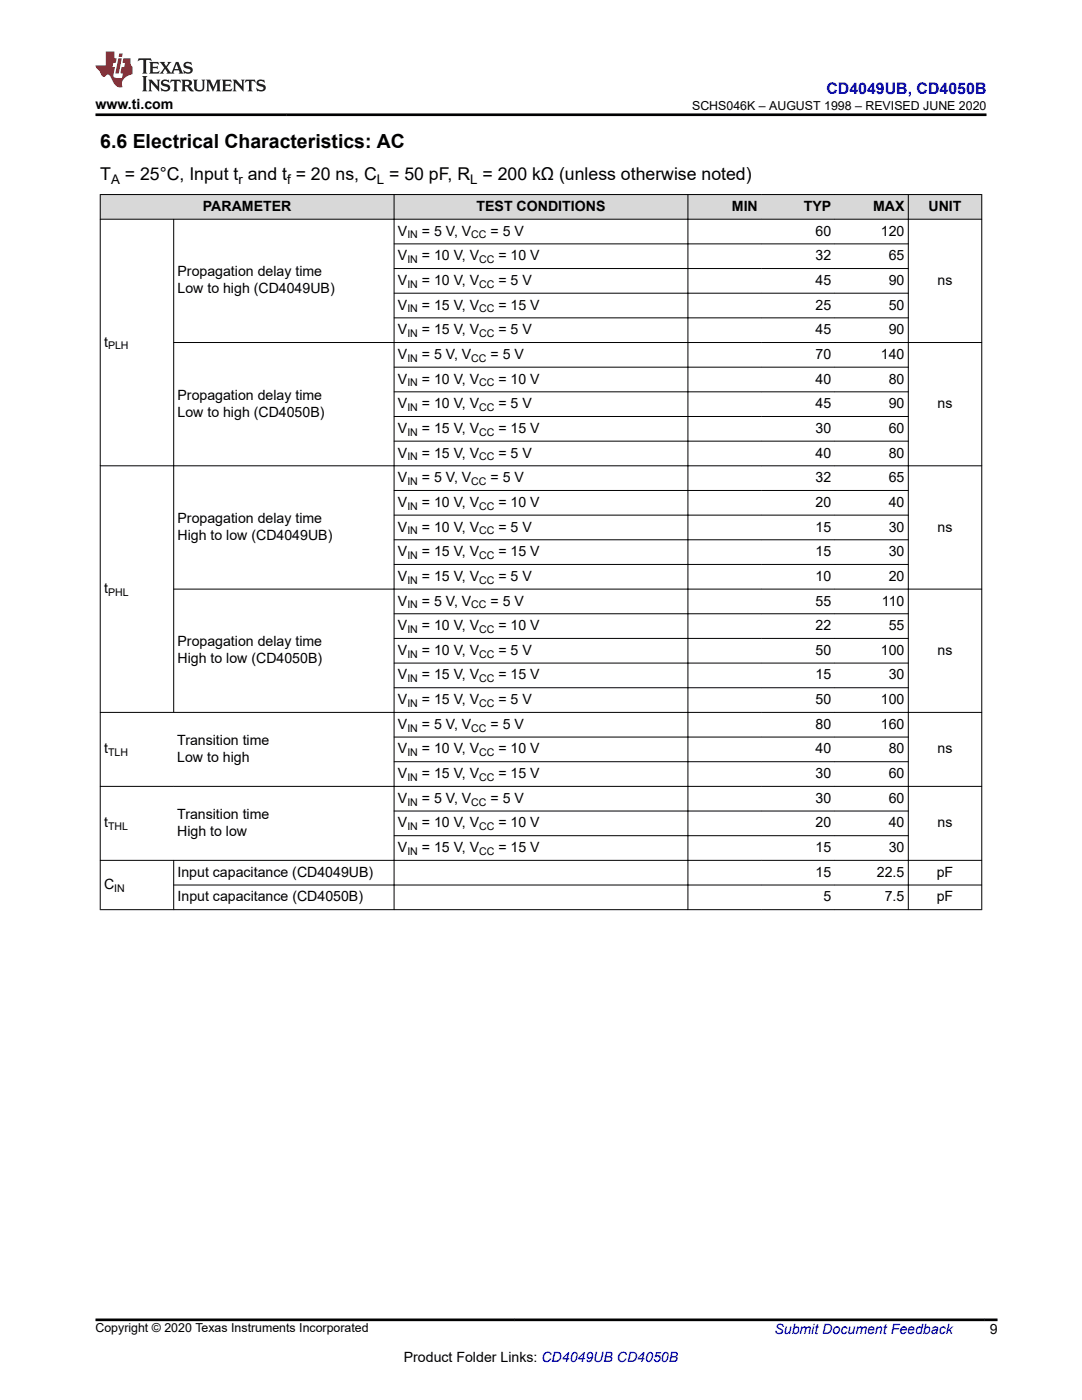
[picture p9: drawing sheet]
<svg xmlns="http://www.w3.org/2000/svg" width="216mm" height="279mm" viewBox="0 0 216 279" stroke-linecap="round" stroke-linejoin="round" font-family="sans-serif">
<g fill="#d8d8d8">
<path d="M20 38.8h175.9v5h-175.9z" fill-rule="evenodd"/>
<path d="M20.1 38.9h58.5v4.8h-58.5z" fill-rule="evenodd"/>
<path d="M78.7 38.9h58.5v4.8h-58.5z" fill-rule="evenodd"/>
<path d="M137.3 38.9h14.6v4.8h-14.6z" fill-rule="evenodd"/>
<path d="M151.9 38.9h14.7v4.8h-14.7z" fill-rule="evenodd"/>
<path d="M166.6 38.9h14.6v4.8h-14.6z" fill-rule="evenodd"/>
<path d="M181.3 38.9h14.5v4.8h-14.5z" fill-rule="evenodd"/>
</g>
<g fill="none" stroke="#000" stroke-width=".2">
<path d="M19.9 38.8h176.1M20 38.8v142.8M78.6 38.8v142.8M137.3 38.8v142.8M181.2 38.8v142.8M195.9 38.8v142.8M19.9 43.8h176.1M34.7 43.7v98.5M78.6 48.7h102.7M78.6 53.6h102.7M78.6 58.5h102.7M34.6 68.4h161.4"/>
<path d="M78.6 63.4h102.7M78.6 73.3h102.7M78.6 78.2h102.7M78.6 83.1h102.7M78.6 88h102.7M78.6 97.9h102.7M196 93h-176.1M34.6 117.6h161.4M78.6 102.8h102.7M78.6 107.7h102.7M78.6 112.6h102.7M78.6 122.5h102.7"/>
<path d="M78.6 127.4h102.7M78.6 132.3h102.7M78.6 137.3h102.7M19.9 142.2h176.1M19.9 156.9h176.1M78.6 147.1h102.7M78.6 152h102.7M19.9 171.7h176.1M34.6 176.6h161.4M34.7 171.6v10M78.6 161.9h102.7M78.6 166.8h102.7"/>
<path d="M19.9 181.5h176.1"/>
</g>
<path d="M27.7 11.6l-.2 .6 .5-.2h.6v.1v2.2l-.2 .4h1l-.2-.4v-2.2v-.1h.5l.5 .2-.1-.6zM29.8 12.4l.2 .3v1.6l-.2 .4h1.9l.1-.6a1.08 1.08 0 0 1-1.3 .2v-.7h.6l.4 .2v-.7l-.4 .2h-.6v-.5l.2-.2a1 1 0 0 1 1 .3l-.1-.5zM31.8 12.4l1 1.1-1 1.2h.9l-.2-.2 .4-.8 .5 .8-.2 .2h1.6l-.2-.2 .1-.5h1l.1 .5-.1 .2h.9l-.2-.4-.8-1.9h-.5l-1 2.1-.8-1.1 .9-1h-.8l.2 .2-.5 .6-.3-.6 .1-.2zM35.2 12.8l.4 1h-.8zM36.8 12.5a.65 .65 0 0 0-.2 .7 .65 .65 0 0 0 .6 .5l.7 .1 .1 .3a.79 .79 0 0 1-.7 .4 .79 .79 0 0 1-.7-.5l.1 .7 .2-.1a.93 .93 0 0 0 1.1 0 .93 .93 0 0 0 .4-.9 1.46 1.46 0 0 0-1.2-.6l-.1-.3a1.09 1.09 0 0 1 1.2 .2l-.2-.6-.1 .1-.6-.2zM28.4 15.2l.2 .4v2.2l-.2 .4h1l-.2-.4v-2.2l.2-.4zM29.6 15.9l.2 .4v1.5l-.2 .4h.8l-.3-.4v-1.3l1.7 1.8v-2l.2-.4h-.8l.2 .2 .1 1.1-1.2-1.3zM32.3 16a.65 .65 0 0 0-.2 .8 .65 .65 0 0 0 .7 .4l.6 .2 .1 .2a.79 .79 0 0 1-.7 .4 .79 .79 0 0 1-.7-.5l.1 .7 .2-.1a.93 .93 0 0 0 1.1 .1 .93 .93 0 0 0 .4-1 1.46 1.46 0 0 0-1.2-.5l-.1-.4a1.09 1.09 0 0 1 1.2 .2l-.2-.6-.1 .1-.6-.1zM34.1 15.9l-.1 .6a.63 .63 0 0 1 .7-.3l.1 1.6-.3 .4h1l-.2-.4v-1.6a.66 .66 0 0 1 .8 .3l-.1-.6zM36.2 15.9l.2 .4v1.5l-.2 .4h.9l-.2-.2v-.7h.5l.1 .2a.79 .79 0 0 0 1.2 .6l-1-.9a.61 .61 0 0 0 .6-.6 .61 .61 0 0 0-.5-.7zM36.9 16.2h.2a.47 .47 0 0 1 .5 .1 .47 .47 0 0 1 .1 .5l-.2 .1-.6 .1zM38.5 15.9l.2 .2a2.27 2.27 0 0 0 .4 2 1.04 1.04 0 0 0 1.7-.7v-1.3l.2-.2h-.8l.2 .4v1.1a.6 .6 0 0 1-.6 .6 .6 .6 0 0 1-.6-.6v-1.1l.3-.4zM41.1 15.9l.2 .4v1.5l-.2 .4h.7l-.2-.4v-1.4l.9 1.9 .8-1.9v1.4l-.2 .4h1l-.3-.4v-1.5l.3-.4h-.8l-.7 1.5-.7-1.5zM44.3 15.9l.2 .4v1.5l-.2 .4h1.9l.1-.6a1.09 1.09 0 0 1-1.3 .2v-.7h.6l.4 .2v-.6l-.4 .2h-.6v-.6l.2-.1a1.01 1.01 0 0 1 1 .3l-.1-.6zM46.4 15.9l.3 .4v1.5l-.3 .4h.8l-.2-.4v-1.3l1.6 1.8v-2l.2-.4h-.7l.2 .2v1.1l-1.2-1.3zM49 15.9l-.1 .6a.63 .63 0 0 1 .8-.3v1.6l-.3 .4h1l-.2-.4v-1.6a.66 .66 0 0 1 .8 .3l-.1-.6zM51.4 16a.65 .65 0 0 0-.2 .8 .65 .65 0 0 0 .6 .4l.6 .2 .2 .2a.79 .79 0 0 1-.8 .4 .79 .79 0 0 1-.6-.5l.1 .7 .2-.1a.93 .93 0 0 0 1 .1 .93 .93 0 0 0 .5-1 1.46 1.46 0 0 0-1.3-.5l-.1-.4a1.09 1.09 0 0 1 1.3 .2l-.2-.6-.2 .1-.5-.1z" fill="#231f20"/>
<path d="M21.1 10.3v2.7h-2v.4l.9 1a.95 .95 0 0 0 .9 .9 .59 .59 0 0 1 .6-.4 .59 .59 0 0 1 .5 .3l.4 .8a1.59 1.59 0 0 0 2.1 1.4 1.61 1.61 0 0 1 1-2.3l1-.3-.1-1.5a1.59 1.59 0 0 1-.4-1.7h-1.4l-.2 .9h.5l-.1 .9h-.5l-.2 .9v.3l.4 .1-.2 .9h-.6a.73 .73 0 0 1-1.1-.7l.3-1.5h-.5l.2-.9h.5l.2-.9h-.5v-1.3zM23.6 11.6l-.6 3.1h.7l.6-3.1zM23.8 10.7l-.1 .6h.7l.1-.6z" fill="#ed1c24"/>
<path d="M19.1 22.9h177.8M19.1 263.4h180" fill="none" stroke="#000" stroke-width=".53"/>
<text font-size="3.9" x="20" y="29.5">6.6 Electrical Characteristics: AC</text>
<g font-size="3.5">
<text x="20" y="36">T</text>
<text x="24.9" y="36">= 25°C, Input t and t = 20 ns, C = 50 pF, R = 200 kΩ (unless otherwise noted)</text>
</g>
<text font-size="3.2" fill="#00f" x="164.9" y="18.7">CD4049UB, CD4050B</text>
<g font-size="2.8">
<text x="19.1" y="21.8">www.ti.com</text>
<text x="40.5" y="42.1">PARAMETER</text>
<text x="79.4" y="47">V</text>
<text x="84.2" y="47">= 5 V, V</text>
<text x="95.1" y="42.1">TEST CONDITIONS</text>
<text x="97.9" y="47">= 5 V</text>
<text x="146" y="42.1">MIN</text>
<text x="160.4" y="42.1">TYP</text>
<text x="162.7" y="47">60</text>
<text x="174.2" y="42.1">MAX</text>
<text x="175.8" y="47">120</text>
<text x="185.3" y="42.1">UNIT</text>
<text x="79.4" y="51.9">V</text>
<text x="84.2" y="51.9">= 10 V, V</text>
<text x="99.5" y="51.9">= 10 V</text>
<text x="162.7" y="51.9">32</text>
<text x="177.3" y="51.9">65</text>
<text x="35.4" y="55.2">Propagation delay time</text>
<text x="35.4" y="58.6">Low to high (CD4049UB)</text>
<text x="79.4" y="56.9">V</text>
<text x="84.2" y="56.9">= 10 V, V</text>
<text x="99.5" y="56.9">= 5 V</text>
<text x="162.7" y="56.9">45</text>
<text x="177.3" y="56.9">90</text>
<text x="187.1" y="56.9">ns</text>
<text x="79.4" y="61.8">V</text>
<text x="84.2" y="61.8">= 15 V, V</text>
<text x="99.5" y="61.8">= 15 V</text>
<text x="162.7" y="61.8">25</text>
<text x="177.3" y="61.8">50</text>
<text x="20.8" y="69.2">t</text>
<text x="79.4" y="66.7">V</text>
<text x="79.4" y="71.6">V</text>
<text x="84.2" y="66.7">= 15 V, V</text>
<text x="84.2" y="71.6">= 5 V, V</text>
<text x="97.9" y="71.6">= 5 V</text>
<text x="99.5" y="66.7">= 5 V</text>
<text x="162.7" y="66.7">45</text>
<text x="162.7" y="71.6">70</text>
<text x="175.8" y="71.6">140</text>
<text x="177.3" y="66.7">90</text>
<text x="79.4" y="76.6">V</text>
<text x="84.2" y="76.6">= 10 V, V</text>
<text x="99.5" y="76.6">= 10 V</text>
<text x="162.7" y="76.6">40</text>
<text x="177.3" y="76.6">80</text>
<text x="35.4" y="79.8">Propagation delay time</text>
<text x="35.4" y="83.2">Low to high (CD4050B)</text>
<text x="79.4" y="81.5">V</text>
<text x="84.2" y="81.5">= 10 V, V</text>
<text x="99.5" y="81.5">= 5 V</text>
<text x="162.7" y="81.5">45</text>
<text x="177.3" y="81.5">90</text>
<text x="187.1" y="81.5">ns</text>
<text x="79.4" y="86.4">V</text>
<text x="84.2" y="86.4">= 15 V, V</text>
<text x="99.5" y="86.4">= 15 V</text>
<text x="162.7" y="86.4">30</text>
<text x="177.3" y="86.4">60</text>
<text x="79.4" y="91.3">V</text>
<text x="84.2" y="91.3">= 15 V, V</text>
<text x="99.5" y="91.3">= 5 V</text>
<text x="162.7" y="91.3">40</text>
<text x="177.3" y="91.3">80</text>
<text x="79.4" y="101.2">V</text>
<text x="79.4" y="96.2">V</text>
<text x="84.2" y="96.2">= 5 V, V</text>
<text x="84.2" y="101.2">= 10 V, V</text>
<text x="97.9" y="96.2">= 5 V</text>
<text x="99.5" y="101.2">= 10 V</text>
<text x="162.7" y="96.2">32</text>
<text x="162.7" y="101.2">20</text>
<text x="177.3" y="96.2">65</text>
<text x="177.3" y="101.2">40</text>
<text x="35.4" y="104.4">Propagation delay time</text>
<text x="35.4" y="107.8">High to low (CD4049UB)</text>
<text x="79.4" y="106.1">V</text>
<text x="84.2" y="106.1">= 10 V, V</text>
<text x="99.5" y="106.1">= 5 V</text>
<text x="162.7" y="106.1">15</text>
<text x="177.3" y="106.1">30</text>
<text x="187.1" y="106.1">ns</text>
<text x="79.4" y="111">V</text>
<text x="84.2" y="111">= 15 V, V</text>
<text x="99.5" y="111">= 15 V</text>
<text x="162.7" y="111">15</text>
<text x="177.3" y="111">30</text>
<text x="20.8" y="118.4">t</text>
<text x="79.4" y="115.9">V</text>
<text x="84.2" y="115.9">= 15 V, V</text>
<text x="99.5" y="115.9">= 5 V</text>
<text x="162.7" y="115.9">10</text>
<text x="177.3" y="115.9">20</text>
<text x="79.4" y="120.8">V</text>
<text x="79.4" y="125.8">V</text>
<text x="84.2" y="120.8">= 5 V, V</text>
<text x="84.2" y="125.8">= 10 V, V</text>
<text x="97.9" y="120.8">= 5 V</text>
<text x="99.5" y="125.8">= 10 V</text>
<text x="162.7" y="120.8">55</text>
<text x="162.7" y="125.8">22</text>
<text x="176" y="120.8">110</text>
<text x="177.3" y="125.8">55</text>
<text x="35.4" y="129">Propagation delay time</text>
<text x="79.4" y="130.7">V</text>
<text x="84.2" y="130.7">= 10 V, V</text>
<text x="99.5" y="130.7">= 5 V</text>
<text x="162.7" y="130.7">50</text>
<text x="175.8" y="130.7">100</text>
<text x="187.1" y="130.7">ns</text>
<text x="35.4" y="132.4">High to low (CD4050B)</text>
<text x="79.4" y="135.6">V</text>
<text x="84.2" y="135.6">= 15 V, V</text>
<text x="99.5" y="135.6">= 15 V</text>
<text x="162.7" y="135.6">15</text>
<text x="177.3" y="135.6">30</text>
<text x="79.4" y="140.5">V</text>
<text x="84.2" y="140.5">= 15 V, V</text>
<text x="99.5" y="140.5">= 5 V</text>
<text x="162.7" y="140.5">50</text>
<text x="175.8" y="140.5">100</text>
<text x="35.4" y="148.7">Transition time</text>
<text x="79.4" y="145.4">V</text>
<text x="84.2" y="145.4">= 5 V, V</text>
<text x="97.9" y="145.4">= 5 V</text>
<text x="162.7" y="145.4">80</text>
<text x="175.8" y="145.4">160</text>
<text x="20.8" y="150.4">t</text>
<text x="35.4" y="152.1">Low to high</text>
<text x="79.4" y="150.4">V</text>
<text x="79.4" y="155.3">V</text>
<text x="84.2" y="150.4">= 10 V, V</text>
<text x="84.2" y="155.3">= 15 V, V</text>
<text x="99.5" y="150.4">= 10 V</text>
<text x="99.5" y="155.3">= 15 V</text>
<text x="162.7" y="150.4">40</text>
<text x="162.7" y="155.3">30</text>
<text x="177.3" y="150.4">80</text>
<text x="177.3" y="155.3">60</text>
<text x="187.1" y="150.4">ns</text>
<text x="79.4" y="160.2">V</text>
<text x="84.2" y="160.2">= 5 V, V</text>
<text x="97.9" y="160.2">= 5 V</text>
<text x="162.7" y="160.2">30</text>
<text x="177.3" y="160.2">60</text>
<text x="20.8" y="165.1">t</text>
<text x="35.4" y="163.4">Transition time</text>
<text x="35.4" y="166.8">High to low</text>
<text x="79.4" y="165.1">V</text>
<text x="84.2" y="165.1">= 10 V, V</text>
<text x="99.5" y="165.1">= 10 V</text>
<text x="162.7" y="165.1">20</text>
<text x="177.3" y="165.1">40</text>
<text x="187.1" y="165.1">ns</text>
<text x="79.4" y="170.1">V</text>
<text x="84.2" y="170.1">= 15 V, V</text>
<text x="99.5" y="170.1">= 15 V</text>
<text x="162.7" y="170.1">15</text>
<text x="177.3" y="170.1">30</text>
<text x="20.8" y="177.4">C</text>
<text x="35.4" y="175">Input capacitance (CD4049UB)</text>
<text x="35.4" y="179.9">Input capacitance (CD4050B)</text>
<text x="162.7" y="175">15</text>
<text x="164.3" y="179.9">5</text>
<text x="175" y="175">22.5</text>
<text x="176.6" y="179.9">7.5</text>
<text x="186.9" y="175">pF</text>
<text x="186.9" y="179.9">pF</text>
<text x="197.5" y="266.1">9</text>
<text x="80.6" y="271.7">Product Folder Links: CD4049UB CD4050B</text>
</g>
<text font-size="2.8" fill="#00f" x="154.5" y="266.2">Submit Document Feedback</text>
<g font-size="2.6">
<text x="22.2" y="36.7">A</text>
<text x="47.6" y="36.7">r</text>
<text x="57.3" y="36.7">f</text>
<text x="75.2" y="36.7">L</text>
<text x="93.8" y="36.7">L</text>
</g>
<g font-size="2.5">
<text x="138.1" y="21.9">SCHS046K – AUGUST 1998 – REVISED JUNE 2020</text>
<text x="19.1" y="265.9">Copyright © 2020 Texas Instruments Incorporated</text>
</g>
<g font-size="2.1">
<text x="81.3" y="47.6">IN</text>
<text x="94" y="47.6">CC</text>
<text x="81.3" y="52.5">IN</text>
<text x="95.6" y="52.5">CC</text>
<text x="81.3" y="57.4">IN</text>
<text x="95.6" y="57.4">CC</text>
<text x="81.3" y="62.4">IN</text>
<text x="95.6" y="62.4">CC</text>
<text x="21.6" y="69.7">PLH</text>
<text x="81.3" y="67.3">IN</text>
<text x="95.6" y="67.3">CC</text>
<text x="81.3" y="72.2">IN</text>
<text x="81.3" y="77.1">IN</text>
<text x="94" y="72.2">CC</text>
<text x="95.6" y="77.1">CC</text>
<text x="81.3" y="82">IN</text>
<text x="95.6" y="82">CC</text>
<text x="81.3" y="87">IN</text>
<text x="95.6" y="87">CC</text>
<text x="81.3" y="91.9">IN</text>
<text x="95.6" y="91.9">CC</text>
<text x="81.3" y="96.8">IN</text>
<text x="81.3" y="101.7">IN</text>
<text x="94" y="96.8">CC</text>
<text x="95.6" y="101.7">CC</text>
<text x="81.3" y="106.6">IN</text>
<text x="95.6" y="106.6">CC</text>
<text x="81.3" y="111.6">IN</text>
<text x="95.6" y="111.6">CC</text>
<text x="21.6" y="118.9">PHL</text>
<text x="81.3" y="116.5">IN</text>
<text x="95.6" y="116.5">CC</text>
<text x="81.3" y="121.4">IN</text>
<text x="94" y="121.4">CC</text>
<text x="81.3" y="126.3">IN</text>
<text x="81.3" y="131.2">IN</text>
<text x="95.6" y="126.3">CC</text>
<text x="95.6" y="131.2">CC</text>
<text x="81.3" y="136.2">IN</text>
<text x="95.6" y="136.2">CC</text>
<text x="81.3" y="141.1">IN</text>
<text x="95.6" y="141.1">CC</text>
<text x="81.3" y="146">IN</text>
<text x="94" y="146">CC</text>
<text x="21.6" y="150.9">TLH</text>
<text x="81.3" y="150.9">IN</text>
<text x="81.3" y="155.9">IN</text>
<text x="95.6" y="150.9">CC</text>
<text x="95.6" y="155.9">CC</text>
<text x="81.3" y="160.8">IN</text>
<text x="94" y="160.8">CC</text>
<text x="21.6" y="165.7">THL</text>
<text x="81.3" y="165.7">IN</text>
<text x="95.6" y="165.7">CC</text>
<text x="81.3" y="170.6">IN</text>
<text x="95.6" y="170.6">CC</text>
<text x="22.8" y="178">IN</text>
</g>
</svg>
